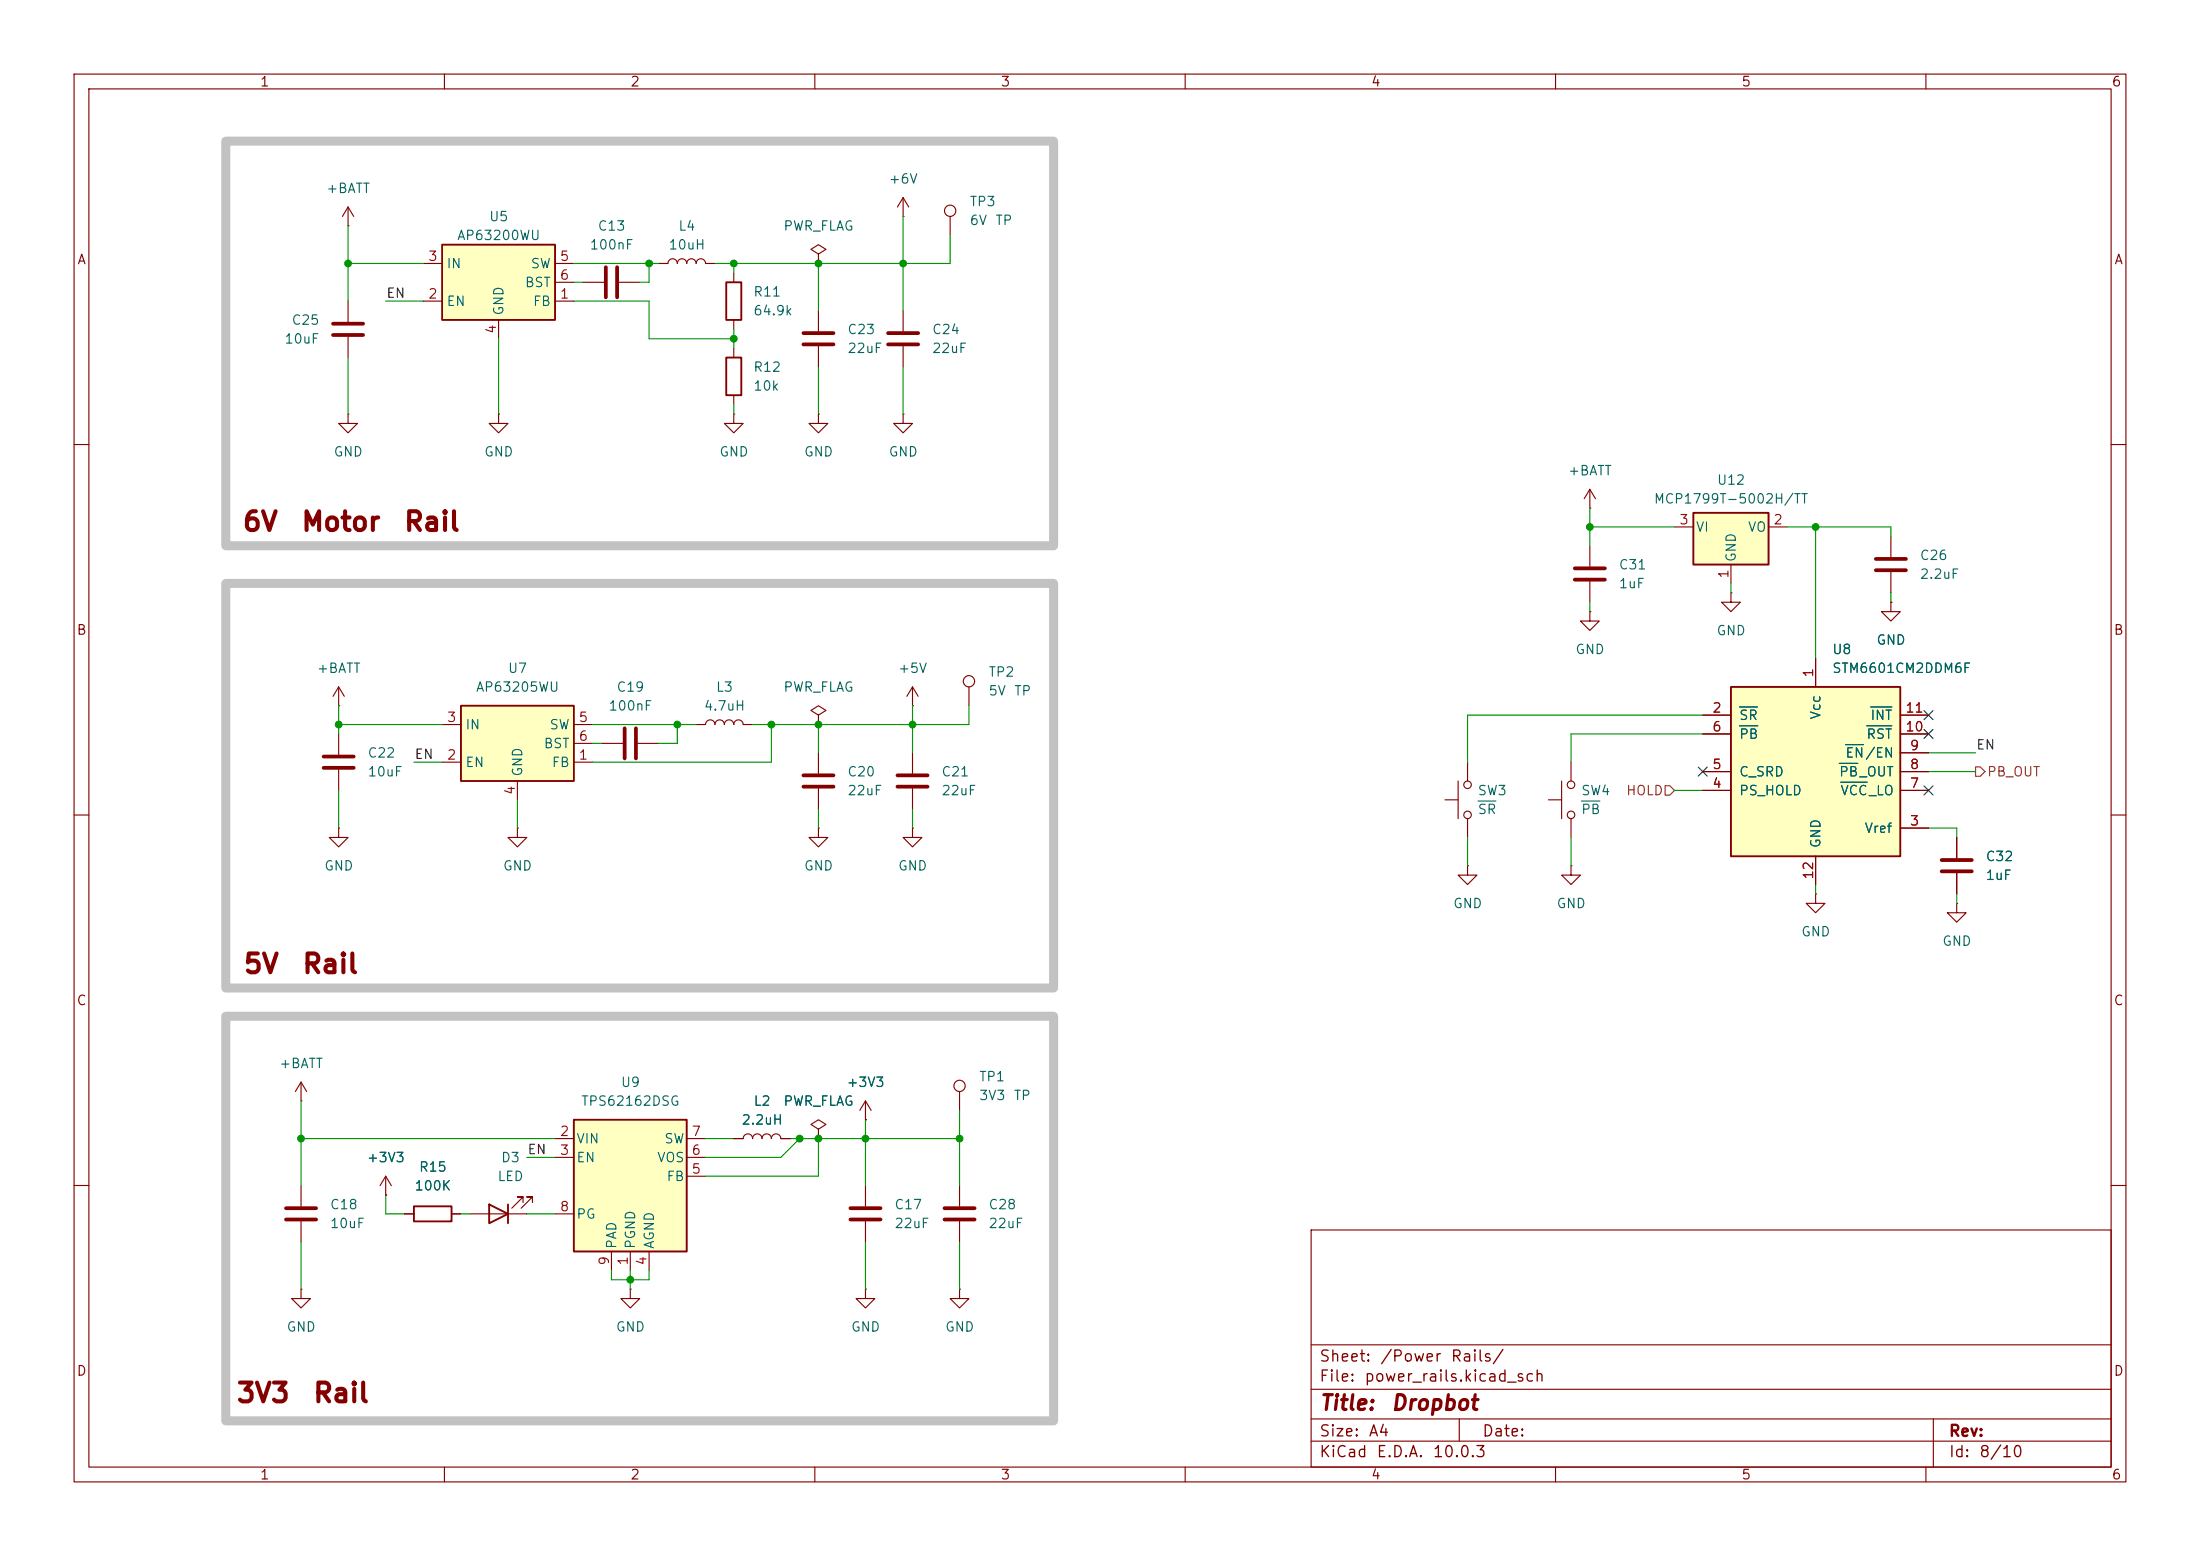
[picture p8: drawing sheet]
<svg xmlns="http://www.w3.org/2000/svg" width="297mm" height="210mm" viewBox="0 0 297 210" stroke-linecap="round" stroke-linejoin="round" font-family="sans-serif">
<g fill="none" stroke="#840000" stroke-width=".15">
<path d="M10 10h277v190h-277zM12 12h273v186h-273zM60 10v2M110 10v2M160 10v2M210 10v2M260 10v2M110.5 34.3l1-.6-1-.7-1 .7 1 .6v1.3M110.5 35.6h.1M128.3 29.2v2.6M47 40.6v2.8M47 45.5v2.8"/>
<path d="M121.9 55.9v1.3h1.3l-1.3 1.2-1.3-1.2h1.3M121.9 55.9h.1M121.9 41.9v2.8M121.9 46.7v2.8M10 60h2M214.6 68.6h.1M214.6 66l-.7 1.3M214.6 66l.8 1.3M214.6 66v2.6M214.6 73.7v2.8M214.6 78.5v2.8M255.3 72.4v2.8"/>
<path d="M255.3 77.2v2.8M285 60h2M45.7 95.3h.1M45.7 92.7v2.6M45.7 99.1v2.8M45.7 92.7l-.7 1.3M45.7 92.7l.8 1.3M123.2 95.3h.1M123.2 92.7l-.8 1.3M123.2 92.7l.8 1.3M123.2 92.7v2.6M130.8 92.7v2.6"/>
<path d="M255.3 81.3v1.3h1.2l-1.2 1.2-1.3-1.2h1.3M255.3 81.3h.1M10 110h2M45.7 103.9v2.8M110.5 101.6v2.8M110.5 106.4v2.8M123.2 111.8v1.2h1.3l-1.3 1.3-1.3-1.3h1.3M123.2 111.8h.1M123.2 101.6v2.8M123.2 106.4v2.8M285 110h2M10 160h2"/>
<path d="M177 166h108v32h-108zM285 160h2M60 198v2M110 198v2M160 198v2M177 194.5h108M177 191.5h108M177 187.5h108M177 181.5h108M197 191.5v3M210 198v2M260 198v2"/>
<path d="M261 191.5v6.5"/>
<circle cx="128.3" cy="28.4" r=".76"/>
<circle cx="130.8" cy="91.9" r=".76"/>
</g>
<g fill="none" stroke="#840000" stroke-width=".51">
<path d="M45 43.7h4M45 45.2h4M119.9 45h4.1M119.9 46.5h4.1M212.6 76.7h4.1M212.6 78.2h4.1M253.2 75.4h4.1M253.2 77h4.1M43.7 102.1h4.1M43.7 103.6h4.1M108.5 104.6h4M108.5 106.2h4"/>
<path d="M121.2 104.6h4M121.2 106.2h4"/>
</g>
<path d="M62.2 95.3h15.3v10.1h-15.3z" fill="#ffffc2"/>
<path d="M62.2 95.3h15.3v10.1h-15.3z" fill="none" stroke="#840000" stroke-width=".25"/>
<path d="M47 55.9v1.3h1.3l-1.3 1.2-1.3-1.2h1.3M47 55.9h.1M110.5 55.9v1.3h1.3l-1.3 1.2-1.3-1.2h1.3M110.5 55.9h.1M59.7 97.8h2.5M77.5 97.8h2.5M59.7 102.9h2.5M69.8 111.8v1.2h1.3l-1.3 1.3-1.2-1.3h1.2M69.8 111.8h.1M69.8 105.4v2.6M77.5 102.9h2.5M77.5 100.3h2.5" fill="none" stroke="#840000" stroke-width=".15"/>
<path d="M59.7 33h15.2v10.2h-15.2z" fill="#ffffc2"/>
<path d="M59.7 33h15.2v10.2h-15.2z" fill="none" stroke="#840000" stroke-width=".25"/>
<path d="M57.1 35.6h2.6M74.9 35.6h2.6M74.9 38.1h2.6M57.1 40.6h2.6M67.3 43.2v2.5M74.9 40.6h2.6" fill="none" stroke="#840000" stroke-width=".15"/>
<path d="M233.7 92.7h22.8v22.9h-22.8z" fill="#ffffc2"/>
<path d="M233.7 92.7h22.8v22.9h-22.8z" fill="none" stroke="#840000" stroke-width=".25"/>
<g fill="none" stroke="#840000" stroke-width=".15">
<path d="M47 30.5h.1M47 27.9l-.8 1.3M47 27.9l.8 1.3M47 27.9v2.6M78.7 38.1h2.8M83.6 38.1h2.8M67.3 55.9v1.3h1.3l-1.3 1.2-1.3-1.2h1.3M67.3 55.9h.1M229.9 96.5h3.8M229.9 99.1h3.8M245.1 88.9v3.8M256.5 96.5h3.8"/>
<path d="M256.5 99.1h3.8M229.9 106.7h3.8M229.9 104.1h3.8M245.1 115.6v3.8M256.5 111.8h3.8M256.5 106.7h3.8M256.5 104.1h3.8M256.5 101.6h3.8"/>
</g>
<path d="M234.8 95.4h2.5M234.8 98h2.5M252 98h3.4M252.5 95.4h2.9M248.3 103h2.5M248.5 105.6h3.6M249.2 100.5h2.4" fill="none" stroke="#006464" stroke-width=".15"/>
<path d="M81.8 36.1v4M83.3 36.1v4" fill="none" stroke="#840000" stroke-width=".51"/>
<path d="M228.6 69.2h10.2v7h-10.2z" fill="#ffffc2"/>
<path d="M98 38.1h2.1v5.1h-2.1zM98 48.3h2.1v5h-2.1zM228.6 69.2h10.2v7h-10.2zM55.9 162.8h5.1v2h-5.1zM66 162.6l2.6 1.2-2.6 1.3zM68.6 162.6v2.5" fill="none" stroke="#840000" stroke-width=".25"/>
<g fill="none" stroke="#840000" stroke-width=".15">
<path d="M88.9 35.6h1.3a.64 .64 0 0 1 .6-.7 .64 .64 0 0 1 .6 .7 .64 .64 0 0 1 .7-.7 .64 .64 0 0 1 .6 .7 .64 .64 0 0 1 .6-.7 .64 .64 0 0 1 .7 .7 .64 .64 0 0 1 .6-.7 .64 .64 0 0 1 .6 .7h1.3M99.1 36.8v1.3M121.9 29.2h.1M121.9 26.7l-.7 1.2M121.9 26.7l.8 1.2M121.9 26.7v2.5M99.1 55.9v1.3h1.2l-1.2 1.2-1.3-1.2h1.3M99.1 55.9h.1M99.1 43.2v1.3M99.1 47v1.3M99.1 53.3v1.3M110.5 41.9v2.8"/>
<path d="M110.5 46.7v2.8M226.1 71.1h2.5M233.7 76.2v2.5M238.8 71.1h2.5M94 97.8h1.2a.64 .64 0 0 1 .7-.6 .64 .64 0 0 1 .6 .6 .64 .64 0 0 1 .7-.6 .64 .64 0 0 1 .6 .6 .64 .64 0 0 1 .6-.6 .64 .64 0 0 1 .7 .6 .64 .64 0 0 1 .6-.6 .64 .64 0 0 1 .6 .6h1.3M110.5 96.5l1-.6-1-.6-1 .6 1 .6v1.3M110.5 97.8h.1M214.6 82.6v1.2h1.3l-1.3 1.3-1.2-1.3h1.2M214.6 82.6h.1M233.7 80v1.3h1.2l-1.2 1.3-1.3-1.3h1.3M233.7 80h.1M45.7 111.8v1.2h1.3l-1.3 1.3-1.3-1.3h1.3"/>
<path d="M45.7 111.8h.1M81.3 100.3h2.8M86.1 100.3h2.8M110.5 111.8v1.2h1.3l-1.3 1.3-1.3-1.3h1.3M110.5 111.8h.1M195.1 108h1.7M196.8 105.4v5.1M198.1 116.8v1.3h1.3l-1.3 1.3-1.3-1.3h1.3M198.1 116.8h.1M198.1 102.9v2.5M198.1 110.5v2.5M209 108h1.8"/>
<path d="M210.8 105.4v5.1M212.1 116.8v1.3h1.3l-1.3 1.3-1.3-1.3h1.3M212.1 116.8h.1M212.1 102.9v2.5M212.1 110.5v2.5M264.2 113v2.8M264.2 117.9v2.8M245.1 120.7v1.2h1.3l-1.3 1.3-1.3-1.3h1.3M245.1 120.7h.1M264.2 121.9v1.3h1.2l-1.2 1.3-1.3-1.3h1.3M264.2 121.9h.1M40.6 148.6h.1"/>
<path d="M40.6 146.1l-.7 1.2M40.6 146.1l.8 1.2M40.6 146.1v2.5M52.1 158.8l-.8 1.2M52.1 158.8l.7 1.2M52.1 158.8v2.5M99.1 153.7h1.2a.64 .64 0 0 1 .7-.7 .64 .64 0 0 1 .6 .7 .64 .64 0 0 1 .6-.7 .64 .64 0 0 1 .7 .7 .64 .64 0 0 1 .6-.7 .64 .64 0 0 1 .6 .7 .64 .64 0 0 1 .7-.7 .64 .64 0 0 1 .6 .7h1.3M110.5 152.4l1-.6-1-.7-1 .7 1 .6v1.3M110.5 153.7h.1M116.8 151.1h.1M116.8 148.6v2.5M116.8 148.6l-.7 1.3"/>
<path d="M116.8 148.6l.8 1.3M129.5 147.3v2.6M40.6 174v1.3h1.3l-1.3 1.2-1.2-1.2h1.2M40.6 174h.1M40.6 160v2.8M40.6 164.8v2.8M52.1 161.3h.1M54.6 163.8h1.3M61 163.8h1.2M63.5 163.8h7.6M70.6 162.3v-.8h-.8h.8l-1.5 1.6M71.9 162.3v-.8h-.8h.8l-1.5 1.6"/>
<path d="M85.1 174v1.3h1.3l-1.3 1.2-1.3-1.2h1.3M85.1 174h.1M116.8 174v1.3h1.3l-1.3 1.2-1.2-1.2h1.2M116.8 174h.1M116.8 160v2.8M116.8 164.8v2.8M129.5 174v1.3h1.3l-1.3 1.2-1.2-1.2h1.2M129.5 174h.1M129.5 160v2.8M129.5 164.8v2.8"/>
<circle cx="198.1" cy="110" r=".51"/>
<circle cx="198.1" cy="105.9" r=".51"/>
<circle cx="212.1" cy="105.9" r=".51"/>
<circle cx="212.1" cy="110" r=".51"/>
<circle cx="129.5" cy="146.6" r=".76"/>
</g>
<path d="M108.5 45h4M108.5 46.5h4M84.3 98.3v4.1M85.9 98.3v4.1M262.1 116.1h4.1M262.1 117.6h4.1M38.6 163.1h4.1M38.6 164.6h4.1M114.8 163.1h4.1M114.8 164.6h4.1M127.5 163.1h4.1M127.5 164.6h4.1" fill="none" stroke="#840000" stroke-width=".51"/>
<path d="M199.5 108.1h2.5M213.5 108.1h2.5" fill="none" stroke="#006464" stroke-width=".15"/>
<path d="M77.5 151.1h15.2v17.8h-15.2z" fill="#ffffc2"/>
<path d="M77.5 151.1h15.2v17.8h-15.2z" fill="none" stroke="#840000" stroke-width=".25"/>
<g fill="none" stroke="#840000" stroke-width=".15">
<path d="M229.9 96.5h3.8M229.9 99.1h3.8M245.1 88.9v3.8M255.3 81.3h.1M256.5 96.5h3.8M256.5 99.1h3.8M229.9 106.7h3.8M229.9 104.1h3.8M245.1 115.6v3.8M256.5 111.8h3.8M256.5 106.7h3.8M256.5 104.1h3.8"/>
<path d="M256.5 101.6h3.8M264.2 113v2.8M264.2 117.9v2.8M74.9 153.7h2.6M74.9 156.2h2.6M92.7 153.7h2.5M92.7 156.2h2.5M92.7 158.8h2.5M99.1 153.7h1.2M105.4 153.7h1.3M110.5 153.7h.1M116.8 151.1h.1"/>
<path d="M52.1 161.3h.1M54.6 163.8h1.3M61 163.8h1.2M74.9 163.8h2.6M82.5 168.9v2.6M85.1 168.9v2.6M87.6 168.9v2.6"/>
</g>
<path d="M224.8 106h.6l.7 .7-.7 .6h-.6zM266.7 103.5h.6l.7 .6-.7 .7h-.6z" fill="none" stroke="#725600" stroke-width=".15"/>
<g fill="none" stroke="#009600" stroke-width=".15">
<path d="M47 35.6h10.1M47 30.5v10.1M77.5 38.1h1.2M77.5 35.6h11.4M87.6 35.6v2.5h-1.2M99.1 35.6v1.2M110.5 35.6v6.3M121.9 29.2v12.7M128.3 31.8v3.8h-31.8M47 48.3v7.6M52.1 40.6h5M67.3 45.7v10.2"/>
<path d="M77.5 40.6h10.1v5.1h11.5M99.1 44.5v2.5M99.1 54.6v1.3M110.5 49.5v6.4M121.9 49.5v6.4M214.6 68.6v5.1M214.6 71.1h11.5M233.7 78.7v1.3M241.3 71.1h14v1.3M245.1 71.1v17.8M45.7 97.8h14M45.7 95.3v3.8"/>
<path d="M80 97.8h14M91.4 97.8v2.5h-2.5M104.1 97.8v5.1h-24.1M110.5 97.8v3.8M123.2 95.3v6.3M130.8 95.3v2.5h-29.2M214.6 81.3v1.3M229.9 96.5h-31.8v6.4M229.9 99.1h-17.8v3.8M255.3 80v1.3M45.7 106.7v5.1M55.9 102.9h3.8"/>
<path d="M69.8 108v3.8M80 100.3h1.3M110.5 109.2v2.6M123.2 109.2v2.6M198.1 113v3.8M212.1 113v3.8M226.1 106.7h3.8M245.1 119.4v1.3M260.3 101.6h6.4M260.3 111.8h3.9v1.2M260.3 104.1h6.4M264.2 120.7v1.2"/>
<path d="M40.6 153.7h34.3M40.6 148.6v11.4M71.1 156.2h3.8M95.2 153.7h3.9M106.7 153.7h22.8M107.9 153.7l-2.5 2.5h-10.2M110.5 153.7v5.1h-15.3M116.8 151.1v8.9M129.5 149.9v10.1M40.6 167.6v6.4M52.1 161.3v2.5h2.5M62.2 163.8h1.3"/>
<path d="M71.1 163.8h3.8M82.5 171.5v1.2h5.1v-1.2M85.1 171.5v2.5M116.8 167.6v6.4M129.5 167.6v6.4"/>
</g>
<path d="M259.7 95.9l1.3 1.2M259.7 98.5l1.3 1.2M261 95.9l-1.3 1.2M261 98.5l-1.3 1.2M229.3 103.5l1.2 1.2M230.5 103.5l-1.2 1.2M259.7 106.1l1.3 1.2M261 106.1l-1.3 1.2" fill="none" stroke="#000084" stroke-width=".15"/>
<path d="M30.5 19.1h111.7v54.6h-111.7zM30.5 78.7h111.7v54.7h-111.7zM30.5 137.2h111.7v54.6h-111.7z" fill="none" stroke="#c2c2c2" stroke-width="1.2"/>
<path d="M234.8 95.4h2.5M234.8 98h2.5M252 98h3.4M252.5 95.4h2.9M248.3 103h2.5M248.5 105.6h3.6M249.2 100.5h2.4" fill="none" stroke="#006464" stroke-width=".15"/>
<g fill="#009600" stroke="#009600" stroke-width=".14">
<circle cx="40.6" cy="153.7" r=".46"/>
<circle cx="99.1" cy="45.7" r=".46"/>
<circle cx="99.1" cy="35.6" r=".46"/>
<circle cx="121.9" cy="35.6" r=".46"/>
<circle cx="123.2" cy="97.8" r=".46"/>
<circle cx="116.8" cy="153.7" r=".46"/>
<circle cx="129.5" cy="153.7" r=".46"/>
<circle cx="110.5" cy="153.7" r=".46"/>
<circle cx="104.1" cy="97.8" r=".46"/>
<circle cx="110.5" cy="35.6" r=".46"/>
<circle cx="110.5" cy="97.8" r=".46"/>
<circle cx="245.1" cy="71.1" r=".46"/>
<circle cx="214.6" cy="71.1" r=".46"/>
<circle cx="47" cy="35.6" r=".46"/>
<circle cx="87.6" cy="35.6" r=".46"/>
<circle cx="91.4" cy="97.8" r=".46"/>
<circle cx="45.7" cy="97.8" r=".46"/>
<circle cx="85.1" cy="172.7" r=".46"/>
<circle cx="107.9" cy="153.7" r=".46"/>
</g>
<g font-size="2.5" fill="#840000">
<text x="32.6" y="72.3">6V</text>
<text x="40.5" y="72.3">Motor</text>
<text x="54.4" y="72.3">Rail</text>
<text x="32.7" y="132">5V</text>
<text x="40.7" y="132">Rail</text>
<text x="31.8" y="189.9">3V3</text>
<text x="42.1" y="189.9">Rail</text>
</g>
<g font-size="2" fill="#840000">
<text x="178" y="190.8">Title:</text>
<text x="187.7" y="190.8">Dropbot</text>
</g>
<g font-size="1.5" fill="#840000">
<text x="178" y="184.2">Sheet:</text>
<text x="186.2" y="184.2">/Power</text>
<text x="195.7" y="184.2">Rails/</text>
<text x="178" y="186.9">File:</text>
<text x="184.1" y="186.9">power_rails.kicad_sch</text>
<text x="178" y="197.1">KiCad</text>
<text x="178" y="194.3">Size:</text>
<text x="184.7" y="194.3">A4</text>
<text x="185.7" y="197.1">E.D.A.</text>
<text x="193.3" y="197.1">10.0.3</text>
<text x="200" y="194.3">Date:</text>
<text x="263" y="194.3">Rev:</text>
<text x="263" y="197.1">Id:</text>
<text x="267.1" y="197.1">8/10</text>
</g>
<g font-size="1.3" fill="#840000">
<text x="35" y="12">1</text>
<text x="85" y="12">2</text>
<text x="135" y="12">3</text>
<text x="185" y="12">4</text>
<text x="235" y="12">5</text>
<text x="285" y="12">6</text>
<text x="10.3" y="36">A</text>
<text x="285.3" y="36">A</text>
<text x="10.3" y="86">B</text>
<text x="285.3" y="86">B</text>
<text x="10.3" y="136">C</text>
<text x="285.3" y="136">C</text>
<text x="10.3" y="186">D</text>
<text x="285.3" y="186">D</text>
<text x="35" y="200">1</text>
<text x="85" y="200">2</text>
<text x="135" y="200">3</text>
<text x="185" y="200">4</text>
<text x="235" y="200">5</text>
<text x="285" y="200">6</text>
</g>
<g font-size="1.3" fill="#006464">
<text x="44" y="26.4">+BATT</text>
<text x="119.9" y="25.1">+6V</text>
<text x="130.8" y="28.1">TP3</text>
<text x="61.6" y="32.7">AP63200WU</text>
<text x="65.9" y="30.2">U5</text>
<text x="79.5" y="34">100nF</text>
<text x="80.6" y="31.5">C13</text>
<text x="90.2" y="34">10uH</text>
<text x="91.5" y="31.5">L4</text>
<text x="105.7" y="31.5">PWR_FLAG</text>
<text x="130.8" y="30.7">6V</text>
<text x="134.3" y="30.7">TP</text>
<text x="60.2" y="41.6">EN</text>
<text x="60.2" y="36.5">IN</text>
<text x="70.8" y="39.1">BST</text>
<text x="71.6" y="36.5">SW</text>
<text x="71.9" y="41.6">FB</text>
<text x="101.6" y="40.3">R11</text>
<text x="38.3" y="46.7">10uF</text>
<text x="39.3" y="44.2">C25</text>
<text x="68.3" y="42.7" transform="rotate(-90 68.3 42.7)">GND</text>
<text x="101.6" y="42.9">64.9k</text>
<text x="114.3" y="45.4">C23</text>
<text x="114.3" y="48">22uF</text>
<text x="125.7" y="45.4">C24</text>
<text x="125.7" y="48">22uF</text>
<text x="101.6" y="53">10k</text>
<text x="101.6" y="50.5">R12</text>
<text x="45" y="61.9">GND</text>
<text x="65.3" y="61.9">GND</text>
<text x="97" y="61.9">GND</text>
<text x="108.5" y="61.9">GND</text>
<text x="119.9" y="61.9">GND</text>
<text x="211.6" y="64.5">+BATT</text>
<text x="231.7" y="65.7">U12</text>
<text x="223.2" y="68.3">MCP1799T-5002H/TT</text>
<text x="218.4" y="77.2">C31</text>
<text x="228.9" y="72.1">VI</text>
<text x="234.7" y="75.9" transform="rotate(-90 234.7 75.9)">GND</text>
<text x="235.9" y="72.1">VO</text>
<text x="259.1" y="75.9">C26</text>
<text x="218.4" y="79.7">1uF</text>
<text x="259.1" y="78.4">2.2uF</text>
<text x="212.6" y="88.6">GND</text>
<text x="231.6" y="86.1">GND</text>
<text x="247.3" y="88.6">U8</text>
<text x="253.2" y="87.3">GND</text>
<text x="42.7" y="91.1">+BATT</text>
<text x="64.2" y="93.7">AP63205WU</text>
<text x="68.5" y="91.1">U7</text>
<text x="83.1" y="93.7">C19</text>
<text x="96.6" y="93.7">L3</text>
<text x="105.7" y="93.7">PWR_FLAG</text>
<text x="121.2" y="91.1">+5V</text>
<text x="133.4" y="91.6">TP2</text>
<text x="133.4" y="94.2">5V</text>
<text x="136.8" y="94.2">TP</text>
<text x="247.3" y="91.1">STM6601CM2DDM6F</text>
<text x="62.7" y="98.8">IN</text>
<text x="73.3" y="101.3">BST</text>
<text x="74.1" y="98.8">SW</text>
<text x="82.1" y="96.2">100nF</text>
<text x="94.9" y="96.2">4.7uH</text>
<text x="234.7" y="97.5">SR</text>
<text x="234.7" y="100">PB</text>
<text x="246.1" y="97.2" transform="rotate(-90 246.1 97.2)">Vcc</text>
<text x="251.9" y="100">RST</text>
<text x="252.4" y="97.5">INT</text>
<text x="49.5" y="102.6">C22</text>
<text x="49.5" y="105.1">10uF</text>
<text x="62.7" y="103.8">EN</text>
<text x="70.8" y="104.9" transform="rotate(-90 70.8 104.9)">GND</text>
<text x="74.4" y="103.8">FB</text>
<text x="114.3" y="105.1">C20</text>
<text x="114.3" y="107.7">22uF</text>
<text x="127" y="105.1">C21</text>
<text x="127" y="107.7">22uF</text>
<text x="199.4" y="107.7">SW3</text>
<text x="213.4" y="107.7">SW4</text>
<text x="234.7" y="107.7">PS_HOLD</text>
<text x="234.7" y="105.1">C_SRD</text>
<text x="248.2" y="105.1">PB_OUT</text>
<text x="248.4" y="107.7">VCC_LO</text>
<text x="249" y="102.6">EN/EN</text>
<text x="199.4" y="110.2">SR</text>
<text x="213.4" y="110.2">PB</text>
<text x="251.6" y="112.7">Vref</text>
<text x="43.7" y="117.8">GND</text>
<text x="67.8" y="117.8">GND</text>
<text x="108.5" y="117.8">GND</text>
<text x="121.2" y="117.8">GND</text>
<text x="246.1" y="114.6" transform="rotate(-90 246.1 114.6)">GND</text>
<text x="268" y="119.1">1uF</text>
<text x="268" y="116.5">C32</text>
<text x="196.1" y="122.9">GND</text>
<text x="210.1" y="122.9">GND</text>
<text x="243.1" y="126.7">GND</text>
<text x="262.1" y="128">GND</text>
<text x="37.6" y="144.5">+BATT</text>
<text x="78.4" y="149.6">TPS62162DSG</text>
<text x="83.7" y="147">U9</text>
<text x="101.6" y="149.6">L2</text>
<text x="105.7" y="149.6">PWR_FLAG</text>
<text x="114.2" y="147">+3V3</text>
<text x="132.1" y="146.3">TP1</text>
<text x="132.1" y="148.8">3V3</text>
<text x="136.8" y="148.8">TP</text>
<text x="77.7" y="154.6">VIN</text>
<text x="89.6" y="154.6">SW</text>
<text x="100" y="152.1">2.2uH</text>
<text x="49.4" y="157.2">+3V3</text>
<text x="55.9" y="161">100K</text>
<text x="56.5" y="158.5">R15</text>
<text x="67.1" y="159.7">LED</text>
<text x="67.6" y="157.2">D3</text>
<text x="77.7" y="157.2">EN</text>
<text x="88.6" y="157.2">VOS</text>
<text x="89.9" y="159.7">FB</text>
<text x="44.5" y="163.5">C18</text>
<text x="44.5" y="166.1">10uF</text>
<text x="77.7" y="164.8">PG</text>
<text x="120.7" y="163.5">C17</text>
<text x="120.7" y="166.1">22uF</text>
<text x="133.4" y="163.5">C28</text>
<text x="133.4" y="166.1">22uF</text>
<text x="83.5" y="168.7" transform="rotate(-90 83.5 168.7)">PAD</text>
<text x="86.1" y="168.7" transform="rotate(-90 86.1 168.7)">PGND</text>
<text x="88.6" y="168.7" transform="rotate(-90 88.6 168.7)">AGND</text>
<text x="38.6" y="180">GND</text>
<text x="83.1" y="180">GND</text>
<text x="114.8" y="180">GND</text>
<text x="127.5" y="180">GND</text>
</g>
<g font-size="1.3" fill="#a90000">
<text x="57.7" y="35.5">3</text>
<text x="75.5" y="35.5">5</text>
<text x="57.7" y="40.6">2</text>
<text x="75.5" y="40.6">1</text>
<text x="75.5" y="38.1">6</text>
<text x="67.3" y="45.2" transform="rotate(-90 67.3 45.2)">4</text>
<text x="226.6" y="71.1">3</text>
<text x="239.3" y="71.1">2</text>
<text x="233.7" y="78.2" transform="rotate(-90 233.7 78.2)">1</text>
<text x="245.1" y="91.5" transform="rotate(-90 245.1 91.5)">1</text>
<text x="60.3" y="97.8">3</text>
<text x="78" y="97.8">5</text>
<text x="78" y="100.3">6</text>
<text x="231.1" y="96.5">2</text>
<text x="231.1" y="99">6</text>
<text x="257.1" y="99">10</text>
<text x="257.1" y="96.5">11</text>
<text x="257.7" y="101.6">9</text>
<text x="60.3" y="102.8">2</text>
<text x="69.8" y="107.4" transform="rotate(-90 69.8 107.4)">4</text>
<text x="78" y="102.8">1</text>
<text x="231.1" y="106.7">4</text>
<text x="231.1" y="104.1">5</text>
<text x="257.7" y="106.7">7</text>
<text x="257.7" y="104.1">8</text>
<text x="257.7" y="111.7">3</text>
<text x="245.1" y="118.8" transform="rotate(-90 245.1 118.8)">12</text>
<text x="75.5" y="153.6">2</text>
<text x="93.3" y="153.6">7</text>
<text x="75.5" y="156.2">3</text>
<text x="93.3" y="158.7">5</text>
<text x="93.3" y="156.2">6</text>
<text x="75.5" y="163.8">8</text>
<text x="82.5" y="170.9" transform="rotate(-90 82.5 170.9)">9</text>
<text x="85.1" y="170.9" transform="rotate(-90 85.1 170.9)">1</text>
<text x="87.6" y="170.9" transform="rotate(-90 87.6 170.9)">4</text>
</g>
<g font-size="1.3" fill="#0f0f0f">
<text x="52.1" y="40.5">EN</text>
<text x="266.7" y="101.5">EN</text>
<text x="55.9" y="102.7">EN</text>
<text x="71.1" y="156.1">EN</text>
</g>
<g font-size="1.3" fill="#725600">
<text x="219.4" y="107.7">HOLD</text>
<text x="268.2" y="105.1">PB_OUT</text>
</g>
</svg>
